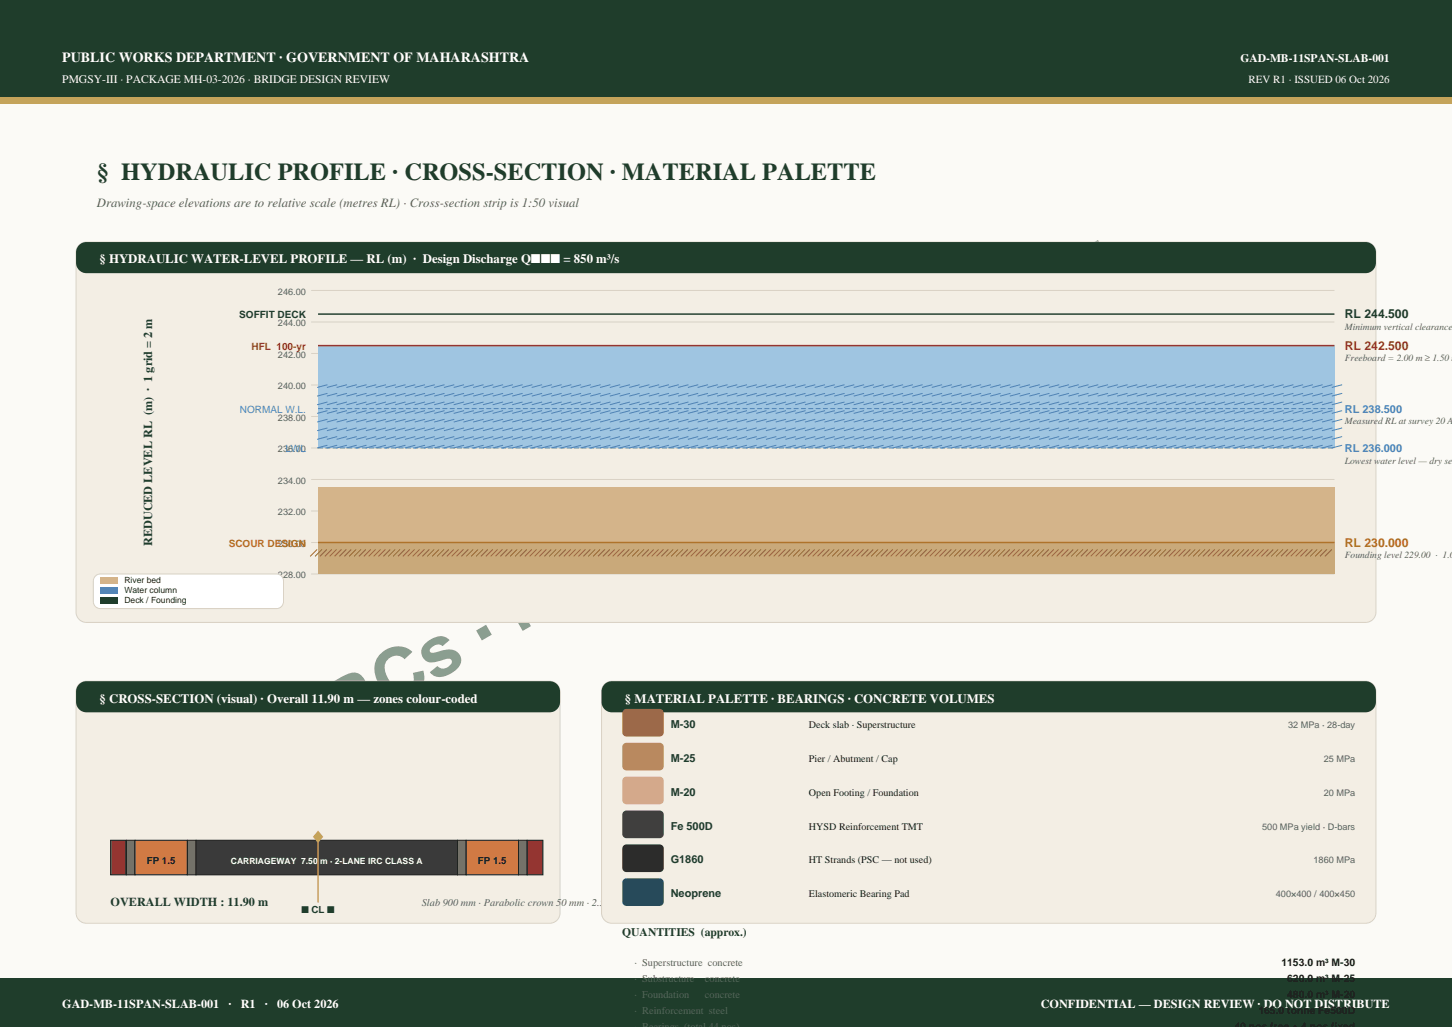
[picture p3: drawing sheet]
<svg xmlns="http://www.w3.org/2000/svg" width="420mm" height="297mm" viewBox="0 0 420 297" stroke-linecap="round" stroke-linejoin="round" font-family="sans-serif">
<path d="M0 0h420v297h-420z" fill-rule="evenodd" fill="#fbfaf6"/>
<path d="M0 0h420v28h-420z" fill-rule="evenodd" fill="#1f3d2b"/>
<path d="M0 28h420v2h-420z" fill-rule="evenodd" fill="#c4a35a"/>
<path d="M0 283h420v14h-420z" fill-rule="evenodd" fill="#1f3d2b"/>
<path d="M23.1 70.7l1.2-.6 .7-.1h370a3 3 0 0 1 3 3v104a3 3 0 0 1-3 3h-370a3 3 0 0 1-3-3v-104a2.99 2.99 0 0 1 1.1-2.3z" fill-rule="evenodd" fill="#f3eee4" stroke="#d9d2c5" stroke-width=".29"/>
<path d="M23.1 70.7l1.2-.6 .7-.1h370a3 3 0 0 1 3 3 5.9 5.9 0 0 1-.7 4.9 2.99 2.99 0 0 1-2.3 1.1h-370a3 3 0 0 1-3-3 5.9 5.9 0 0 1 .7-4.9z" fill-rule="evenodd" fill="#1f3d2b"/>
<path d="M90 93.1h296M90 84h296M90 111.3h296M90 102.2h296M90 138.7h296M90 129.6h296M90 120.4h296M90 156.9h296M90 147.8h296M90 166h296" fill="none" stroke="#d9d2c5" stroke-width=".29"/>
<path d="M92 140.9h294v25.1h-294z" fill-rule="evenodd" fill="#d4b48a"/>
<path d="M92 156.9h294v9.1h-294z" fill-rule="evenodd" fill="#c9a97a"/>
<g fill="none" stroke="#8a6a3a" stroke-width=".29">
<path d="M91.7 158.9l-2 2M93.1 158.9l-2 2M94.5 158.9l-2 2M96 158.9l-2 2M97.4 158.9l-2 2M98.8 158.9l-2 2M100.2 158.9l-2 2M101.6 158.9l-2 2M103 158.9l-2 2M104.4 158.9l-2 2M105.8 158.9l-2 2M107.2 158.9l-2 2"/>
<path d="M108.7 158.9l-2 2M110.1 158.9l-2 2M111.5 158.9l-2 2M112.9 158.9l-2 2M114.3 158.9l-2 2M115.7 158.9l-2 2M117.1 158.9l-2 2M118.5 158.9l-2 2M119.9 158.9l-2 2M121.4 158.9l-2 2M122.8 158.9l-2 2M124.2 158.9l-2 2"/>
<path d="M125.6 158.9l-2 2M127 158.9l-2 2M128.4 158.9l-2 2M129.8 158.9l-2 2M131.2 158.9l-2 2M132.6 158.9l-2 2M134.1 158.9l-2 2M135.5 158.9l-2 2M136.9 158.9l-2 2M138.3 158.9l-2 2M139.7 158.9l-2 2M141.1 158.9l-2 2"/>
<path d="M142.5 158.9l-2 2M143.9 158.9l-2 2M145.3 158.9l-2 2M146.8 158.9l-2 2M148.2 158.9l-2 2M149.6 158.9l-2 2M151 158.9l-2 2M152.4 158.9l-2 2M153.8 158.9l-2 2M155.2 158.9l-2 2M156.6 158.9l-2 2M158 158.9l-2 2"/>
<path d="M159.5 158.9l-2 2M160.9 158.9l-2 2M162.3 158.9l-2 2M163.7 158.9l-2 2M165.1 158.9l-2 2M166.5 158.9l-2 2M167.9 158.9l-2 2M169.3 158.9l-2 2M170.7 158.9l-2 2M172.2 158.9l-2 2M173.6 158.9l-2 2M175 158.9l-2 2"/>
<path d="M176.4 158.9l-2 2M177.8 158.9l-2 2M179.2 158.9l-2 2M180.6 158.9l-2 2M182 158.9l-2 2M183.4 158.9l-2 2M184.9 158.9l-2 2M186.3 158.9l-2 2M187.7 158.9l-2 2M189.1 158.9l-2 2M190.5 158.9l-2 2M191.9 158.9l-2 2"/>
<path d="M193.3 158.9l-2 2M194.7 158.9l-2 2M196.1 158.9l-2 2M197.6 158.9l-2 2M199 158.9l-2 2M200.4 158.9l-2 2M201.8 158.9l-2 2M203.2 158.9l-2 2M204.6 158.9l-2 2M206 158.9l-2 2M207.4 158.9l-2 2M208.8 158.9l-2 2"/>
<path d="M210.3 158.9l-2 2M211.7 158.9l-2 2M213.1 158.9l-2 2M214.5 158.9l-2 2M215.9 158.9l-2 2M217.3 158.9l-2 2M218.7 158.9l-2 2M220.1 158.9l-2 2M221.5 158.9l-2 2M223 158.9l-2 2M224.4 158.9l-2 2M225.8 158.9l-2 2"/>
<path d="M227.2 158.9l-2 2M228.6 158.9l-2 2M230 158.9l-2 2M231.4 158.9l-2 2M232.8 158.9l-2 2M234.2 158.9l-2 2M235.7 158.9l-2 2M237.1 158.9l-2 2M238.5 158.9l-2 2M239.9 158.9l-2 2M241.3 158.9l-2 2M242.7 158.9l-2 2"/>
<path d="M244.1 158.9l-2 2M245.5 158.9l-2 2M246.9 158.9l-2 2M248.4 158.9l-2 2M249.8 158.9l-2 2M251.2 158.9l-2 2M252.6 158.9l-2 2M254 158.9l-2 2M255.4 158.9l-2 2M256.8 158.9l-2 2M258.2 158.9l-2 2M259.6 158.9l-2 2"/>
<path d="M261.1 158.9l-2 2M262.5 158.9l-2 2M263.9 158.9l-2 2M265.3 158.9l-2 2M266.7 158.9l-2 2M268.1 158.9l-2 2M269.5 158.9l-2 2M270.9 158.9l-2 2M272.3 158.9l-2 2M273.8 158.9l-2 2M275.2 158.9l-2 2M276.6 158.9l-2 2"/>
<path d="M278 158.9l-2 2M279.4 158.9l-2 2M280.8 158.9l-2 2M282.2 158.9l-2 2M283.6 158.9l-2 2M285 158.9l-2 2M286.5 158.9l-2 2M287.9 158.9l-2 2M289.3 158.9l-2 2M290.7 158.9l-2 2M292.1 158.9l-2 2M293.5 158.9l-2 2"/>
<path d="M294.9 158.9l-2 2M296.3 158.9l-2 2M297.7 158.9l-2 2M299.2 158.9l-2 2M300.6 158.9l-2 2M302 158.9l-2 2M303.4 158.9l-2 2M304.8 158.9l-2 2M306.2 158.9l-2 2M307.6 158.9l-2 2M309 158.9l-2 2M310.4 158.9l-2 2"/>
<path d="M311.9 158.9l-2 2M313.3 158.9l-2 2M314.7 158.9l-2 2M316.1 158.9l-2 2M317.5 158.9l-2 2M318.9 158.9l-2 2M320.3 158.9l-2 2M321.7 158.9l-2 2M323.1 158.9l-2 2M324.6 158.9l-2 2M326 158.9l-2 2M327.4 158.9l-2 2"/>
<path d="M328.8 158.9l-2 2M330.2 158.9l-2 2M331.6 158.9l-2 2M333 158.9l-2 2M334.4 158.9l-2 2M335.8 158.9l-2 2M337.3 158.9l-2 2M338.7 158.9l-2 2M340.1 158.9l-2 2M341.5 158.9l-2 2M342.9 158.9l-2 2M344.3 158.9l-2 2"/>
<path d="M345.7 158.9l-2 2M347.1 158.9l-2 2M348.5 158.9l-2 2M350 158.9l-2 2M351.4 158.9l-2 2M352.8 158.9l-2 2M354.2 158.9l-2 2M355.6 158.9l-2 2M357 158.9l-2 2M358.4 158.9l-2 2M359.8 158.9l-2 2M361.2 158.9l-2 2"/>
<path d="M362.7 158.9l-2 2M364.1 158.9l-2 2M365.5 158.9l-2 2M366.9 158.9l-2 2M368.3 158.9l-2 2M369.7 158.9l-2 2M371.1 158.9l-2 2M372.5 158.9l-2 2M373.9 158.9l-2 2M375.4 158.9l-2 2M376.8 158.9l-2 2M378.2 158.9l-2 2"/>
<path d="M379.6 158.9l-2 2M381 158.9l-2 2M382.4 158.9l-2 2M383.8 158.9l-2 2M385.2 158.9l-2 2"/>
</g>
<path d="M92 99.9h294v29.7h-294z" fill-rule="evenodd" fill="#9fc5e1"/>
<g fill="none" stroke="#4f83b5" stroke-width=".29">
<path d="M94.7 118.8l-3 .8M94.7 116.3l-3 .8M94.7 113.8l-3 .8M94.7 111.3l-3 .8M97.5 118.8l-3 .8M97.5 116.3l-3 .8M97.5 113.8l-3 .8M97.5 111.3l-3 .8M100.4 118.8l-3 .8M100.4 116.3l-3 .8M100.4 113.8l-3 .8M100.4 111.3l-3 .8"/>
<path d="M103.2 118.8l-3 .8M103.2 116.3l-3 .8M103.2 113.8l-3 .8M103.2 111.3l-3 .8M106 118.8l-3 .8M106 116.3l-3 .8M106 113.8l-3 .8M106 111.3l-3 .8M108.8 118.8l-3 .8M108.8 116.3l-3 .8M108.8 113.8l-3 .8M108.8 111.3l-3 .8"/>
<path d="M111.7 118.8l-3 .8M111.7 116.3l-3 .8M111.7 113.8l-3 .8M111.7 111.3l-3 .8M114.5 118.8l-3 .8M114.5 116.3l-3 .8M114.5 113.8l-3 .8M114.5 111.3l-3 .8M117.3 118.8l-3 .8M117.3 116.3l-3 .8M117.3 113.8l-3 .8M117.3 111.3l-3 .8"/>
<path d="M120.1 118.8l-3 .8M120.1 116.3l-3 .8M120.1 113.8l-3 .8M120.1 111.3l-3 .8M122.9 118.8l-3 .8M122.9 116.3l-3 .8M122.9 113.8l-3 .8M122.9 111.3l-3 .8M125.8 113.8l-3 .8M125.8 118.8l-3 .8M125.8 116.3l-3 .8M125.8 111.3l-3 .8"/>
<path d="M128.6 113.8l-3 .8M128.6 118.8l-3 .8M128.6 116.3l-3 .8M128.6 111.3l-3 .8M131.4 118.8l-3 .8M131.4 116.3l-3 .8M131.4 113.8l-3 .8M131.4 111.3l-3 .8M134.2 118.8l-3 .8M134.2 116.3l-3 .8M134.2 113.8l-3 .8M134.2 111.3l-3 .8"/>
<path d="M137.1 118.8l-3 .8M137.1 111.3l-3 .8M137.1 116.3l-3 .8M137.1 113.8l-3 .8M139.9 111.3l-3 .8M139.9 118.8l-3 .8M139.9 116.3l-3 .8M139.9 113.8l-3 .8M142.7 116.3l-3 .8M142.7 111.3l-3 .8M142.7 118.8l-3 .8M142.7 113.8l-3 .8"/>
<path d="M145.5 116.3l-3 .8M145.5 118.8l-3 .8M145.5 113.8l-3 .8M145.5 111.3l-3 .8M148.3 116.3l-3 .8M148.3 118.8l-3 .8M148.3 113.8l-3 .8M148.3 111.3l-3 .8M151.2 118.8l-3 .8M151.2 116.3l-3 .8M151.2 113.8l-3 .8M151.2 111.3l-3 .8"/>
<path d="M154 113.8l-3 .8M154 118.8l-3 .8M154 116.3l-3 .8M154 111.3l-3 .8M156.8 113.8l-3 .8M156.8 118.8l-3 .8M156.8 116.3l-3 .8M156.8 111.3l-3 .8M159.6 113.8l-3 .8M159.6 118.8l-3 .8M159.6 116.3l-3 .8M159.6 111.3l-3 .8"/>
<path d="M162.5 118.8l-3 .8M162.5 116.3l-3 .8M162.5 113.8l-3 .8M162.5 111.3l-3 .8M165.3 118.8l-3 .8M165.3 116.3l-3 .8M165.3 113.8l-3 .8M165.3 111.3l-3 .8M168.1 111.3l-3 .8M168.1 118.8l-3 .8M168.1 116.3l-3 .8M168.1 113.8l-3 .8"/>
<path d="M170.9 111.3l-3 .8M170.9 118.8l-3 .8M170.9 116.3l-3 .8M170.9 113.8l-3 .8M173.7 116.3l-3 .8M173.7 118.8l-3 .8M173.7 113.8l-3 .8M173.7 111.3l-3 .8M176.6 116.3l-3 .8M176.6 118.8l-3 .8M176.6 113.8l-3 .8M176.6 111.3l-3 .8"/>
<path d="M179.4 116.3l-3 .8M179.4 118.8l-3 .8M179.4 113.8l-3 .8M179.4 111.3l-3 .8M182.2 118.8l-3 .8M182.2 116.3l-3 .8M182.2 113.8l-3 .8M182.2 111.3l-3 .8M185 113.8l-3 .8M185 118.8l-3 .8M185 116.3l-3 .8M185 111.3l-3 .8"/>
<path d="M187.9 113.8l-3 .8M187.9 118.8l-3 .8M187.9 116.3l-3 .8M187.9 111.3l-3 .8M190.7 118.8l-3 .8M190.7 113.8l-3 .8M190.7 116.3l-3 .8M190.7 111.3l-3 .8M193.5 118.8l-3 .8M193.5 116.3l-3 .8M193.5 113.8l-3 .8M193.5 111.3l-3 .8"/>
<path d="M196.3 118.8l-3 .8M196.3 111.3l-3 .8M196.3 116.3l-3 .8M196.3 113.8l-3 .8M199.1 111.3l-3 .8M199.1 118.8l-3 .8M199.1 116.3l-3 .8M199.1 113.8l-3 .8M202 111.3l-3 .8M202 118.8l-3 .8M202 116.3l-3 .8M202 113.8l-3 .8"/>
<path d="M204.8 116.3l-3 .8M204.8 118.8l-3 .8M204.8 113.8l-3 .8M204.8 111.3l-3 .8M207.6 116.3l-3 .8M207.6 118.8l-3 .8M207.6 113.8l-3 .8M207.6 111.3l-3 .8M210.4 118.8l-3 .8M210.4 116.3l-3 .8M210.4 113.8l-3 .8M210.4 111.3l-3 .8"/>
<path d="M213.3 118.8l-3 .8M213.3 116.3l-3 .8M213.3 113.8l-3 .8M213.3 111.3l-3 .8M216.1 113.8l-3 .8M216.1 118.8l-3 .8M216.1 116.3l-3 .8M216.1 111.3l-3 .8M218.9 113.8l-3 .8M218.9 118.8l-3 .8M218.9 116.3l-3 .8M218.9 111.3l-3 .8"/>
<path d="M221.7 118.8l-3 .8M221.7 113.8l-3 .8M221.7 116.3l-3 .8M221.7 111.3l-3 .8M224.5 118.8l-3 .8M224.5 116.3l-3 .8M224.5 113.8l-3 .8M224.5 111.3l-3 .8M227.4 118.8l-3 .8M227.4 111.3l-3 .8M227.4 116.3l-3 .8M227.4 113.8l-3 .8"/>
<path d="M230.2 111.3l-3 .8M230.2 118.8l-3 .8M230.2 116.3l-3 .8M230.2 113.8l-3 .8M233 116.3l-3 .8M233 111.3l-3 .8M233 118.8l-3 .8M233 113.8l-3 .8M235.8 116.3l-3 .8M235.8 118.8l-3 .8M235.8 113.8l-3 .8M235.8 111.3l-3 .8"/>
<path d="M238.7 116.3l-3 .8M238.7 118.8l-3 .8M238.7 113.8l-3 .8M238.7 111.3l-3 .8M241.5 118.8l-3 .8M241.5 116.3l-3 .8M241.5 113.8l-3 .8M241.5 111.3l-3 .8M244.3 118.8l-3 .8M244.3 116.3l-3 .8M244.3 113.8l-3 .8M244.3 111.3l-3 .8"/>
<path d="M247.1 113.8l-3 .8M247.1 118.8l-3 .8M247.1 116.3l-3 .8M247.1 111.3l-3 .8M249.9 113.8l-3 .8M249.9 118.8l-3 .8M249.9 116.3l-3 .8M249.9 111.3l-3 .8M252.8 118.8l-3 .8M252.8 116.3l-3 .8M252.8 113.8l-3 .8M252.8 111.3l-3 .8"/>
<path d="M255.6 118.8l-3 .8M255.6 116.3l-3 .8M255.6 113.8l-3 .8M255.6 111.3l-3 .8M258.4 118.8l-3 .8M258.4 111.3l-3 .8M258.4 116.3l-3 .8M258.4 113.8l-3 .8M261.2 111.3l-3 .8M261.2 118.8l-3 .8M261.2 116.3l-3 .8M261.2 113.8l-3 .8"/>
<path d="M264.1 116.3l-3 .8M264.1 111.3l-3 .8M264.1 118.8l-3 .8M264.1 113.8l-3 .8M266.9 116.3l-3 .8M266.9 118.8l-3 .8M266.9 113.8l-3 .8M266.9 111.3l-3 .8M269.7 116.3l-3 .8M269.7 118.8l-3 .8M269.7 113.8l-3 .8M269.7 111.3l-3 .8"/>
<path d="M272.5 118.8l-3 .8M272.5 116.3l-3 .8M272.5 113.8l-3 .8M272.5 111.3l-3 .8M275.3 113.8l-3 .8M275.3 118.8l-3 .8M275.3 116.3l-3 .8M275.3 111.3l-3 .8M278.2 113.8l-3 .8M278.2 118.8l-3 .8M278.2 116.3l-3 .8M278.2 111.3l-3 .8"/>
<path d="M281 113.8l-3 .8M281 118.8l-3 .8M281 116.3l-3 .8M281 111.3l-3 .8M283.8 118.8l-3 .8M283.8 116.3l-3 .8M283.8 113.8l-3 .8M283.8 111.3l-3 .8M286.6 118.8l-3 .8M286.6 116.3l-3 .8M286.6 113.8l-3 .8M286.6 111.3l-3 .8"/>
<path d="M289.5 111.3l-3 .8M289.5 118.8l-3 .8M289.5 116.3l-3 .8M289.5 113.8l-3 .8M292.3 111.3l-3 .8M292.3 118.8l-3 .8M292.3 116.3l-3 .8M292.3 113.8l-3 .8M295.1 116.3l-3 .8M295.1 118.8l-3 .8M295.1 113.8l-3 .8M295.1 111.3l-3 .8"/>
<path d="M297.9 116.3l-3 .8M297.9 118.8l-3 .8M297.9 113.8l-3 .8M297.9 111.3l-3 .8M300.7 116.3l-3 .8M300.7 118.8l-3 .8M300.7 113.8l-3 .8M300.7 111.3l-3 .8M303.6 118.8l-3 .8M303.6 116.3l-3 .8M303.6 113.8l-3 .8M303.6 111.3l-3 .8"/>
<path d="M306.4 113.8l-3 .8M306.4 118.8l-3 .8M306.4 116.3l-3 .8M306.4 111.3l-3 .8M309.2 113.8l-3 .8M309.2 118.8l-3 .8M309.2 116.3l-3 .8M309.2 111.3l-3 .8M312 118.8l-3 .8M312 113.8l-3 .8M312 116.3l-3 .8M312 111.3l-3 .8"/>
<path d="M314.9 118.8l-3 .8M314.9 116.3l-3 .8M314.9 113.8l-3 .8M314.9 111.3l-3 .8M317.7 118.8l-3 .8M317.7 111.3l-3 .8M317.7 116.3l-3 .8M317.7 113.8l-3 .8M320.5 111.3l-3 .8M320.5 118.8l-3 .8M320.5 116.3l-3 .8M320.5 113.8l-3 .8"/>
<path d="M323.3 111.3l-3 .8M323.3 118.8l-3 .8M323.3 116.3l-3 .8M323.3 113.8l-3 .8M326.1 116.3l-3 .8M326.1 118.8l-3 .8M326.1 113.8l-3 .8M326.1 111.3l-3 .8M329 116.3l-3 .8M329 118.8l-3 .8M329 113.8l-3 .8M329 111.3l-3 .8"/>
<path d="M331.8 118.8l-3 .8M331.8 116.3l-3 .8M331.8 113.8l-3 .8M331.8 111.3l-3 .8M334.6 118.8l-3 .8M334.6 116.3l-3 .8M334.6 113.8l-3 .8M334.6 111.3l-3 .8M337.4 113.8l-3 .8M337.4 118.8l-3 .8M337.4 116.3l-3 .8M337.4 111.3l-3 .8"/>
<path d="M340.3 113.8l-3 .8M340.3 118.8l-3 .8M340.3 116.3l-3 .8M340.3 111.3l-3 .8M343.1 118.8l-3 .8M343.1 116.3l-3 .8M343.1 113.8l-3 .8M343.1 111.3l-3 .8M345.9 118.8l-3 .8M345.9 116.3l-3 .8M345.9 113.8l-3 .8M345.9 111.3l-3 .8"/>
<path d="M348.7 118.8l-3 .8M348.7 111.3l-3 .8M348.7 116.3l-3 .8M348.7 113.8l-3 .8M351.5 111.3l-3 .8M351.5 118.8l-3 .8M351.5 116.3l-3 .8M351.5 113.8l-3 .8M354.4 116.3l-3 .8M354.4 111.3l-3 .8M354.4 118.8l-3 .8M354.4 113.8l-3 .8"/>
<path d="M357.2 116.3l-3 .8M357.2 118.8l-3 .8M357.2 113.8l-3 .8M357.2 111.3l-3 .8M360 116.3l-3 .8M360 118.8l-3 .8M360 113.8l-3 .8M360 111.3l-3 .8M362.8 118.8l-3 .8M362.8 116.3l-3 .8M362.8 113.8l-3 .8M362.8 111.3l-3 .8"/>
<path d="M365.7 118.8l-3 .8M365.7 116.3l-3 .8M365.7 113.8l-3 .8M365.7 111.3l-3 .8M368.5 113.8l-3 .8M368.5 118.8l-3 .8M368.5 116.3l-3 .8M368.5 111.3l-3 .8M371.3 113.8l-3 .8M371.3 118.8l-3 .8M371.3 116.3l-3 .8M371.3 111.3l-3 .8"/>
<path d="M374.1 118.8l-3 .8M374.1 116.3l-3 .8M374.1 113.8l-3 .8M374.1 111.3l-3 .8M376.9 118.8l-3 .8M376.9 116.3l-3 .8M376.9 113.8l-3 .8M376.9 111.3l-3 .8M379.8 111.3l-3 .8M379.8 118.8l-3 .8M379.8 116.3l-3 .8M379.8 113.8l-3 .8"/>
<path d="M382.6 111.3l-3 .8M382.6 118.8l-3 .8M382.6 116.3l-3 .8M382.6 113.8l-3 .8M385.4 116.3l-3 .8M385.4 118.8l-3 .8M385.4 113.8l-3 .8M385.4 111.3l-3 .8M388.2 116.3l-3 .8M388.2 118.8l-3 .8M388.2 113.8l-3 .8M388.2 111.3l-3 .8"/>
<path d="M94.7 128.8l-3 .8M94.7 126.3l-3 .8M94.7 123.8l-3 .8M94.7 121.3l-3 .8M97.5 128.8l-3 .8M97.5 126.3l-3 .8M97.5 123.8l-3 .8M97.5 121.3l-3 .8M100.4 128.8l-3 .8M100.4 126.3l-3 .8M100.4 123.8l-3 .8M100.4 121.3l-3 .8"/>
<path d="M103.2 128.8l-3 .8M103.2 126.3l-3 .8M103.2 123.8l-3 .8M103.2 121.3l-3 .8M106 128.8l-3 .8M106 126.3l-3 .8M106 123.8l-3 .8M106 121.3l-3 .8M108.8 128.8l-3 .8M108.8 126.3l-3 .8M108.8 123.8l-3 .8M108.8 121.3l-3 .8"/>
<path d="M111.7 128.8l-3 .8M111.7 126.3l-3 .8M111.7 123.8l-3 .8M111.7 121.3l-3 .8M114.5 128.8l-3 .8M114.5 126.3l-3 .8M114.5 123.8l-3 .8M114.5 121.3l-3 .8M117.3 128.8l-3 .8M117.3 126.3l-3 .8M117.3 123.8l-3 .8M117.3 121.3l-3 .8"/>
<path d="M120.1 128.8l-3 .8M120.1 126.3l-3 .8M120.1 123.8l-3 .8M120.1 121.3l-3 .8M122.9 121.3l-3 .8M122.9 128.8l-3 .8M122.9 126.3l-3 .8M122.9 123.8l-3 .8M125.8 128.8l-3 .8M125.8 126.3l-3 .8M125.8 123.8l-3 .8M125.8 121.3l-3 .8"/>
<path d="M128.6 128.8l-3 .8M128.6 126.3l-3 .8M128.6 123.8l-3 .8M128.6 121.3l-3 .8M131.4 128.8l-3 .8M131.4 126.3l-3 .8M131.4 123.8l-3 .8M131.4 121.3l-3 .8M134.2 128.8l-3 .8M134.2 126.3l-3 .8M134.2 123.8l-3 .8M134.2 121.3l-3 .8"/>
<path d="M137.1 128.8l-3 .8M137.1 126.3l-3 .8M137.1 123.8l-3 .8M137.1 121.3l-3 .8M139.9 128.8l-3 .8M139.9 126.3l-3 .8M139.9 123.8l-3 .8M139.9 121.3l-3 .8M142.7 128.8l-3 .8M142.7 126.3l-3 .8M142.7 123.8l-3 .8M142.7 121.3l-3 .8"/>
<path d="M145.5 128.8l-3 .8M145.5 126.3l-3 .8M145.5 123.8l-3 .8M145.5 121.3l-3 .8M148.3 121.3l-3 .8M148.3 128.8l-3 .8M148.3 126.3l-3 .8M148.3 123.8l-3 .8M151.2 121.3l-3 .8M151.2 128.8l-3 .8M151.2 126.3l-3 .8M151.2 123.8l-3 .8"/>
<path d="M154 121.3l-3 .8M154 128.8l-3 .8M154 126.3l-3 .8M154 123.8l-3 .8M156.8 128.8l-3 .8M156.8 126.3l-3 .8M156.8 123.8l-3 .8M156.8 121.3l-3 .8M159.6 128.8l-3 .8M159.6 126.3l-3 .8M159.6 123.8l-3 .8M159.6 121.3l-3 .8"/>
<path d="M162.5 128.8l-3 .8M162.5 126.3l-3 .8M162.5 123.8l-3 .8M162.5 121.3l-3 .8M165.3 128.8l-3 .8M165.3 126.3l-3 .8M165.3 123.8l-3 .8M165.3 121.3l-3 .8M168.1 128.8l-3 .8M168.1 126.3l-3 .8M168.1 123.8l-3 .8M168.1 121.3l-3 .8"/>
<path d="M170.9 128.8l-3 .8M170.9 126.3l-3 .8M170.9 123.8l-3 .8M170.9 121.3l-3 .8M173.7 128.8l-3 .8M173.7 126.3l-3 .8M173.7 123.8l-3 .8M173.7 121.3l-3 .8M176.6 128.8l-3 .8M176.6 126.3l-3 .8M176.6 123.8l-3 .8M176.6 121.3l-3 .8"/>
<path d="M179.4 121.3l-3 .8M179.4 128.8l-3 .8M179.4 126.3l-3 .8M179.4 123.8l-3 .8M182.2 121.3l-3 .8M182.2 128.8l-3 .8M182.2 126.3l-3 .8M182.2 123.8l-3 .8M185 121.3l-3 .8M185 128.8l-3 .8M185 126.3l-3 .8M185 123.8l-3 .8"/>
<path d="M187.9 128.8l-3 .8M187.9 126.3l-3 .8M187.9 123.8l-3 .8M187.9 121.3l-3 .8M190.7 128.8l-3 .8M190.7 126.3l-3 .8M190.7 123.8l-3 .8M190.7 121.3l-3 .8M193.5 128.8l-3 .8M193.5 126.3l-3 .8M193.5 123.8l-3 .8M193.5 121.3l-3 .8"/>
<path d="M196.3 128.8l-3 .8M196.3 126.3l-3 .8M196.3 123.8l-3 .8M196.3 121.3l-3 .8M199.1 128.8l-3 .8M199.1 126.3l-3 .8M199.1 123.8l-3 .8M199.1 121.3l-3 .8M202 128.8l-3 .8M202 126.3l-3 .8M202 123.8l-3 .8M202 121.3l-3 .8"/>
<path d="M204.8 128.8l-3 .8M204.8 126.3l-3 .8M204.8 123.8l-3 .8M204.8 121.3l-3 .8M207.6 128.8l-3 .8M207.6 126.3l-3 .8M207.6 123.8l-3 .8M207.6 121.3l-3 .8M210.4 121.3l-3 .8M210.4 128.8l-3 .8M210.4 126.3l-3 .8M210.4 123.8l-3 .8"/>
<path d="M213.3 121.3l-3 .8M213.3 128.8l-3 .8M213.3 126.3l-3 .8M213.3 123.8l-3 .8M216.1 121.3l-3 .8M216.1 128.8l-3 .8M216.1 126.3l-3 .8M216.1 123.8l-3 .8M218.9 128.8l-3 .8M218.9 126.3l-3 .8M218.9 123.8l-3 .8M218.9 121.3l-3 .8"/>
<path d="M221.7 128.8l-3 .8M221.7 126.3l-3 .8M221.7 123.8l-3 .8M221.7 121.3l-3 .8M224.5 128.8l-3 .8M224.5 126.3l-3 .8M224.5 123.8l-3 .8M224.5 121.3l-3 .8M227.4 128.8l-3 .8M227.4 126.3l-3 .8M227.4 123.8l-3 .8M227.4 121.3l-3 .8"/>
<path d="M230.2 128.8l-3 .8M230.2 126.3l-3 .8M230.2 123.8l-3 .8M230.2 121.3l-3 .8M233 128.8l-3 .8M233 126.3l-3 .8M233 123.8l-3 .8M233 121.3l-3 .8M235.8 128.8l-3 .8M235.8 126.3l-3 .8M235.8 123.8l-3 .8M235.8 121.3l-3 .8"/>
<path d="M238.7 128.8l-3 .8M238.7 126.3l-3 .8M238.7 123.8l-3 .8M238.7 121.3l-3 .8M241.5 121.3l-3 .8M241.5 128.8l-3 .8M241.5 126.3l-3 .8M241.5 123.8l-3 .8M244.3 121.3l-3 .8M244.3 128.8l-3 .8M244.3 126.3l-3 .8M244.3 123.8l-3 .8"/>
<path d="M247.1 128.8l-3 .8M247.1 126.3l-3 .8M247.1 123.8l-3 .8M247.1 121.3l-3 .8M249.9 128.8l-3 .8M249.9 126.3l-3 .8M249.9 123.8l-3 .8M249.9 121.3l-3 .8M252.8 128.8l-3 .8M252.8 126.3l-3 .8M252.8 123.8l-3 .8M252.8 121.3l-3 .8"/>
<path d="M255.6 128.8l-3 .8M255.6 126.3l-3 .8M255.6 123.8l-3 .8M255.6 121.3l-3 .8M258.4 128.8l-3 .8M258.4 126.3l-3 .8M258.4 123.8l-3 .8M258.4 121.3l-3 .8M261.2 128.8l-3 .8M261.2 126.3l-3 .8M261.2 123.8l-3 .8M261.2 121.3l-3 .8"/>
<path d="M264.1 128.8l-3 .8M264.1 126.3l-3 .8M264.1 123.8l-3 .8M264.1 121.3l-3 .8M266.9 128.8l-3 .8M266.9 126.3l-3 .8M266.9 123.8l-3 .8M266.9 121.3l-3 .8M269.7 121.3l-3 .8M269.7 128.8l-3 .8M269.7 126.3l-3 .8M269.7 123.8l-3 .8"/>
<path d="M272.5 121.3l-3 .8M272.5 128.8l-3 .8M272.5 126.3l-3 .8M272.5 123.8l-3 .8M275.3 121.3l-3 .8M275.3 128.8l-3 .8M275.3 126.3l-3 .8M275.3 123.8l-3 .8M278.2 128.8l-3 .8M278.2 126.3l-3 .8M278.2 123.8l-3 .8M278.2 121.3l-3 .8"/>
<path d="M281 128.8l-3 .8M281 126.3l-3 .8M281 123.8l-3 .8M281 121.3l-3 .8M283.8 128.8l-3 .8M283.8 126.3l-3 .8M283.8 123.8l-3 .8M283.8 121.3l-3 .8M286.6 128.8l-3 .8M286.6 126.3l-3 .8M286.6 123.8l-3 .8M286.6 121.3l-3 .8"/>
<path d="M289.5 128.8l-3 .8M289.5 126.3l-3 .8M289.5 123.8l-3 .8M289.5 121.3l-3 .8M292.3 128.8l-3 .8M292.3 126.3l-3 .8M292.3 123.8l-3 .8M292.3 121.3l-3 .8M295.1 128.8l-3 .8M295.1 126.3l-3 .8M295.1 123.8l-3 .8M295.1 121.3l-3 .8"/>
<path d="M297.9 128.8l-3 .8M297.9 126.3l-3 .8M297.9 123.8l-3 .8M297.9 121.3l-3 .8M300.7 121.3l-3 .8M300.7 128.8l-3 .8M300.7 126.3l-3 .8M300.7 123.8l-3 .8M303.6 121.3l-3 .8M303.6 128.8l-3 .8M303.6 126.3l-3 .8M303.6 123.8l-3 .8"/>
<path d="M306.4 121.3l-3 .8M306.4 128.8l-3 .8M306.4 126.3l-3 .8M306.4 123.8l-3 .8M309.2 128.8l-3 .8M309.2 126.3l-3 .8M309.2 123.8l-3 .8M309.2 121.3l-3 .8M312 128.8l-3 .8M312 126.3l-3 .8M312 123.8l-3 .8M312 121.3l-3 .8"/>
<path d="M314.9 128.8l-3 .8M314.9 126.3l-3 .8M314.9 123.8l-3 .8M314.9 121.3l-3 .8M317.7 128.8l-3 .8M317.7 126.3l-3 .8M317.7 123.8l-3 .8M317.7 121.3l-3 .8M320.5 128.8l-3 .8M320.5 126.3l-3 .8M320.5 123.8l-3 .8M320.5 121.3l-3 .8"/>
<path d="M323.3 128.8l-3 .8M323.3 126.3l-3 .8M323.3 123.8l-3 .8M323.3 121.3l-3 .8M326.1 128.8l-3 .8M326.1 126.3l-3 .8M326.1 123.8l-3 .8M326.1 121.3l-3 .8M329 128.8l-3 .8M329 126.3l-3 .8M329 123.8l-3 .8M329 121.3l-3 .8"/>
<path d="M331.8 121.3l-3 .8M331.8 128.8l-3 .8M331.8 126.3l-3 .8M331.8 123.8l-3 .8M334.6 121.3l-3 .8M334.6 128.8l-3 .8M334.6 126.3l-3 .8M334.6 123.8l-3 .8M337.4 121.3l-3 .8M337.4 128.8l-3 .8M337.4 126.3l-3 .8M337.4 123.8l-3 .8"/>
<path d="M340.3 128.8l-3 .8M340.3 126.3l-3 .8M340.3 123.8l-3 .8M340.3 121.3l-3 .8M343.1 128.8l-3 .8M343.1 126.3l-3 .8M343.1 123.8l-3 .8M343.1 121.3l-3 .8M345.9 128.8l-3 .8M345.9 126.3l-3 .8M345.9 123.8l-3 .8M345.9 121.3l-3 .8"/>
<path d="M348.7 128.8l-3 .8M348.7 126.3l-3 .8M348.7 123.8l-3 .8M348.7 121.3l-3 .8M351.5 128.8l-3 .8M351.5 126.3l-3 .8M351.5 123.8l-3 .8M351.5 121.3l-3 .8M354.4 128.8l-3 .8M354.4 126.3l-3 .8M354.4 123.8l-3 .8M354.4 121.3l-3 .8"/>
<path d="M357.2 128.8l-3 .8M357.2 126.3l-3 .8M357.2 123.8l-3 .8M357.2 121.3l-3 .8M360 128.8l-3 .8M360 126.3l-3 .8M360 123.8l-3 .8M360 121.3l-3 .8M362.8 121.3l-3 .8M362.8 128.8l-3 .8M362.8 126.3l-3 .8M362.8 123.8l-3 .8"/>
<path d="M365.7 121.3l-3 .8M365.7 128.8l-3 .8M365.7 126.3l-3 .8M365.7 123.8l-3 .8M368.5 128.8l-3 .8M368.5 126.3l-3 .8M368.5 123.8l-3 .8M368.5 121.3l-3 .8M371.3 128.8l-3 .8M371.3 126.3l-3 .8M371.3 123.8l-3 .8M371.3 121.3l-3 .8"/>
<path d="M374.1 128.8l-3 .8M374.1 126.3l-3 .8M374.1 123.8l-3 .8M374.1 121.3l-3 .8M376.9 128.8l-3 .8M376.9 126.3l-3 .8M376.9 123.8l-3 .8M376.9 121.3l-3 .8M379.8 128.8l-3 .8M379.8 126.3l-3 .8M379.8 123.8l-3 .8M379.8 121.3l-3 .8"/>
<path d="M382.6 128.8l-3 .8M382.6 126.3l-3 .8M382.6 123.8l-3 .8M382.6 121.3l-3 .8M385.4 128.8l-3 .8M385.4 126.3l-3 .8M385.4 123.8l-3 .8M385.4 121.3l-3 .8M388.2 128.8l-3 .8M388.2 126.3l-3 .8M388.2 123.8l-3 .8M388.2 121.3l-3 .8"/>
</g>
<path d="M92 90.8h294" fill="none" stroke="#1f3d2b" stroke-width=".42"/>
<path d="M92 99.9h294" fill="none" stroke="#a83232" stroke-width=".42"/>
<path d="M92 118.2h294M92 129.6h294" fill="none" stroke="#4f83b5" stroke-width=".29" stroke-dasharray="1.4 .7" stroke-linecap="butt"/>
<path d="M92 156.9h294" fill="none" stroke="#b8721e" stroke-width=".42"/>
<path d="M27.6 166.6l1.4-.6h51a2 2 0 0 1 2 2v6a2 2 0 0 1-2 2h-51a2 2 0 0 1-2-2v-6z" fill-rule="evenodd" fill="#fff" stroke="#d9d2c5" stroke-width=".29"/>
<path d="M29 166.8h5v2h-5z" fill-rule="evenodd" fill="#d4b48a"/>
<path d="M29 169.8h5v2h-5z" fill-rule="evenodd" fill="#4f83b5"/>
<path d="M29 172.8h5v2h-5z" fill-rule="evenodd" fill="#1f3d2b"/>
<path d="M23.1 197.7l1.2-.6 .7-.1h134a3 3 0 0 1 3 3v64a3 3 0 0 1-3 3h-134a3 3 0 0 1-3-3v-64a2.99 2.99 0 0 1 1.1-2.3z" fill-rule="evenodd" fill="#f3eee4" stroke="#d9d2c5" stroke-width=".29"/>
<path d="M23.1 197.7l1.2-.6 .7-.1h134a3 3 0 0 1 3 3 5.9 5.9 0 0 1-.7 4.9 2.99 2.99 0 0 1-2.3 1.1h-134a3 3 0 0 1-3-3 5.9 5.9 0 0 1 .7-4.9z" fill-rule="evenodd" fill="#1f3d2b"/>
<path d="M32 243h4.5v10h-4.5z" fill-rule="evenodd" fill="#7a4438" stroke="#1a1a1a" stroke-width=".29"/>
<path d="M36.5 243h2.6v10h-2.6z" fill-rule="evenodd" fill="#6e6e6e" stroke="#1a1a1a" stroke-width=".29"/>
<path d="M39.1 243h15.1v10h-15.1z" fill-rule="evenodd" fill="#d17a44" stroke="#1a1a1a" stroke-width=".29"/>
<path d="M54.2 243h2.5v10h-2.5z" fill-rule="evenodd" fill="#6e6e6e" stroke="#1a1a1a" stroke-width=".29"/>
<path d="M56.7 243h75.6v10h-75.6z" fill-rule="evenodd" fill="#3a3a3a" stroke="#1a1a1a" stroke-width=".29"/>
<path d="M132.3 243h2.6v10h-2.6z" fill-rule="evenodd" fill="#6e6e6e" stroke="#1a1a1a" stroke-width=".29"/>
<path d="M134.9 243h15.1v10h-15.1z" fill-rule="evenodd" fill="#d17a44" stroke="#1a1a1a" stroke-width=".29"/>
<path d="M150 243h2.5v10h-2.5z" fill-rule="evenodd" fill="#6e6e6e" stroke="#1a1a1a" stroke-width=".29"/>
<path d="M152.5 243h4.5v10h-4.5z" fill-rule="evenodd" fill="#7a4438" stroke="#1a1a1a" stroke-width=".29"/>
<path d="M92 242v19" fill="none" stroke="#c4a35a" stroke-width=".42"/>
<path d="M92 240.2l1.5 1.8-1.5 1.8-1.5-1.8z" fill-rule="evenodd" fill="#c4a35a"/>
<path d="M175.1 197.7l1.2-.6 .7-.1h218a3 3 0 0 1 3 3v64a3 3 0 0 1-3 3h-218a3 3 0 0 1-3-3v-64a2.99 2.99 0 0 1 1.1-2.3z" fill-rule="evenodd" fill="#f3eee4" stroke="#d9d2c5" stroke-width=".29"/>
<path d="M175.1 197.7l1.2-.6 .7-.1h218a3 3 0 0 1 3 3 5.9 5.9 0 0 1-.7 4.9 2.99 2.99 0 0 1-2.3 1.1h-218a3 3 0 0 1-3-3 5.9 5.9 0 0 1 .7-4.9z" fill-rule="evenodd" fill="#1f3d2b"/>
<path d="M180.5 205.2l.7-.2h9.6a1.2 1.2 0 0 1 1.2 1.2v5.6a1.2 1.2 0 0 1-1.2 1.2h-9.6a1.2 1.2 0 0 1-1.2-1.2v-5.6z" fill-rule="evenodd" fill="#9a6b4a"/>
<path d="M180.5 215l.7-.2h9.6a1.2 1.2 0 0 1 1.2 1.2v5.6a1.2 1.2 0 0 1-1.2 1.2h-9.6a1.2 1.2 0 0 1-1.2-1.2v-5.6z" fill-rule="evenodd" fill="#b78962"/>
<path d="M180.2 225.1l1-.5h9.6a1.2 1.2 0 0 1 1.2 1.2v5.6a1.2 1.2 0 0 1-1.2 1.2h-9.6a1.2 1.2 0 0 1-1.2-1.2v-5.6z" fill-rule="evenodd" fill="#d4a98a"/>
<path d="M180.5 234.6l.7-.2h9.6a1.2 1.2 0 0 1 1.2 1.2v5.6a1.2 1.2 0 0 1-1.2 1.2h-9.6a1.2 1.2 0 0 1-1.2-1.2v-5.6z" fill-rule="evenodd" fill="#404040"/>
<path d="M180.2 244.7l1-.5h9.6a1.2 1.2 0 0 1 1.2 1.2v5.6a1.2 1.2 0 0 1-1.2 1.2h-9.6a1.2 1.2 0 0 1-1.2-1.2v-5.6z" fill-rule="evenodd" fill="#2b2b2b"/>
<path d="M180.5 254.2l.7-.2h9.6a1.2 1.2 0 0 1 1.2 1.2v5.6a1.2 1.2 0 0 1-1.2 1.2h-9.6a1.2 1.2 0 0 1-1.2-1.2v-5.6z" fill-rule="evenodd" fill="#264d73"/>
<text font-size="20.5" fill="#8a9e8f" x="94.8" y="215" transform="rotate(-30 94.8 215)">IRCs · MORTH COMPLIANT</text>
<text font-size="7.1" fill="#1f3d2b" x="28" y="52">§ HYDRAULIC PROFILE · CROSS-SECTION · MATERIAL PALETTE</text>
<text font-size="4.1" fill="#fff" x="18" y="18">PUBLIC WORKS DEPARTMENT · GOVERNMENT OF MAHARASHTRA</text>
<text font-size="3.7" fill="#5c5c5c" x="28" y="60">Drawing-space elevations are to relative scale (metres RL) · Cross-section strip is 1:50 visual</text>
<g font-size="3.7" fill="#fff">
<text x="28.8" y="76.2">§ HYDRAULIC WATER-LEVEL PROFILE — RL (m) · Design Discharge Q■■■ = 850 m³/s</text>
<text x="28.8" y="203.2">§ CROSS-SECTION (visual) · Overall 11.90 m — zones colour-coded</text>
<text x="180.8" y="203.2">§ MATERIAL PALETTE · BEARINGS · CONCRETE VOLUMES</text>
</g>
<g font-size="3.5" fill="#1f3d2b">
<text x="389" y="92">RL 244.500</text>
<text x="44" y="157.9" transform="rotate(-90 44 157.9)">REDUCED LEVEL RL (m) · 1 grid = 2 m</text>
<text x="32" y="262">OVERALL WIDTH : 11.90 m</text>
</g>
<text font-size="3.5" fill="#a83232" x="389" y="101.1">RL 242.500</text>
<text font-size="3.5" fill="#b8721e" x="389" y="158.1">RL 230.000</text>
<g font-size="3.5" fill="#fff">
<text x="18" y="291.5">GAD-MB-11SPAN-SLAB-001</text>
<text x="66.1" y="291.5">·</text>
<text x="69.6" y="291.5">R1</text>
<text x="76.6" y="291.5">·</text>
<text x="80.1" y="291.5">06 Oct 2026</text>
<text x="301.1" y="291.5">CONFIDENTIAL — DESIGN REVIEW · DO NOT DISTRIBUTE</text>
</g>
<g font-size="3.4" fill="#fff">
<text x="18" y="24">PMGSY-III · PACKAGE MH-03-2026 · BRIDGE DESIGN REVIEW</text>
<text x="358.8" y="18">GAD-MB-11SPAN-SLAB-001</text>
</g>
<text font-size="3.4" fill="#1f3d2b" x="180" y="270.8">QUANTITIES (approx.)</text>
<text font-size="3.2" fill="#fff" x="361.2" y="24">REV R1 · ISSUED 06 Oct 2026</text>
<g font-size="3.2" fill="#4f83b5">
<text x="389" y="119.4">RL 238.500</text>
<text x="389" y="130.8">RL 236.000</text>
</g>
<g font-size="3.2" fill="#1f3d2b">
<text x="194" y="210.5">M-30</text>
<text x="194" y="220.3">M-25</text>
<text x="194" y="230.1">M-20</text>
<text x="194" y="239.9">Fe 500D</text>
<text x="194" y="249.7">G1860</text>
<text x="194" y="259.5">Neoprene</text>
</g>
<g font-size="3" fill="#5c5c5c">
<text x="122" y="262">Slab 900 mm · Parabolic crown 50 mm · 2.5% cross fall · Scupper drains @ 4.0 m c/c</text>
<text x="183.5" y="279.4">· Superstructure concrete</text>
<text x="183.5" y="284">· Substructure</text>
<text x="203.9" y="284">concrete</text>
<text x="183.5" y="288.6">· Foundation</text>
<text x="183.5" y="293.2">· Reinforcement steel</text>
<text x="203.9" y="288.6">concrete</text>
<text x="183.5" y="297.8">· Bearings (total 44 nos)</text>
</g>
<g font-size="3" fill="#1a1a1a">
<text x="370.7" y="279.4">1153.0 m³ M-30</text>
<text x="372.3" y="284">620.0 m³ M-25</text>
<text x="364" y="293.2">165.0 tonne Fe500D</text>
</g>
<text font-size="2.9" fill="#1f3d2b" x="69.2" y="92">SOFFIT DECK</text>
<text font-size="2.9" fill="#a83232" x="72.7" y="101.1">HFL 100-yr</text>
<g font-size="2.9" fill="#4f83b5">
<text x="69.4" y="119.4">NORMAL W.L.</text>
<text x="82.6" y="130.8">LWL</text>
</g>
<text font-size="2.9" fill="#b8721e" x="66.2" y="158.1">SCOUR DESIGN</text>
<g font-size="2.9" fill="#1a1a1a">
<text x="234" y="210.5">Deck slab · Superstructure</text>
<text x="234" y="220.3">Pier / Abutment / Cap</text>
<text x="234" y="230.1">Open Footing / Foundation</text>
<text x="234" y="239.9">HYSD Reinforcement TMT</text>
<text x="234" y="249.7">HT Strands (PSC — not used)</text>
<text x="234" y="259.5">Elastomeric Bearing Pad</text>
</g>
<g font-size="2.8" fill="#5c5c5c">
<text x="389" y="95.3">Minimum vertical clearance =</text>
<text x="389" y="104.4">Freeboard = 2.00 m ≥ 1.50 m</text>
<text x="389" y="122.7">Measured RL at survey 20 Au</text>
<text x="389" y="134.1">Lowest water level — dry sea</text>
<text x="389" y="161.4">Founding level 229.00 · 1.0</text>
</g>
<g font-size="2.8" fill="#1a1a1a">
<text x="42.5" y="250">FP 1.5</text>
<text x="138.3" y="250">FP 1.5</text>
</g>
<text font-size="2.8" fill="#1f3d2b" x="87.2" y="264">■ CL ■</text>
<g font-size="2.6" fill="#5c5c5c">
<text x="80.4" y="85.2">246.00</text>
<text x="80.4" y="94.3">244.00</text>
<text x="80.4" y="103.4">242.00</text>
<text x="80.4" y="112.5">240.00</text>
<text x="80.4" y="121.6">238.00</text>
<text x="80.4" y="130.8">236.00</text>
<text x="80.4" y="139.9">234.00</text>
<text x="80.4" y="149">232.00</text>
<text x="80.4" y="158.1">230.00</text>
<text x="80.4" y="167.2">228.00</text>
<text x="372.6" y="210.5">32 MPa · 28-day</text>
<text x="382.9" y="220.3">25 MPa</text>
<text x="382.9" y="230.1">20 MPa</text>
<text x="365.1" y="239.9">500 MPa yield · D-bars</text>
<text x="379.9" y="249.7">1860 MPa</text>
<text x="369" y="259.5">400×400 / 400×450</text>
</g>
<g font-size="2.5" fill="#1a1a1a">
<text x="36" y="168.5">River bed</text>
<text x="36" y="171.5">Water column</text>
<text x="36" y="174.5">Deck / Founding</text>
</g>
<text font-size="2.5" fill="#fff" x="66.8" y="250">CARRIAGEWAY 7.50 m · 2-LANE IRC CLASS A</text>
</svg>
